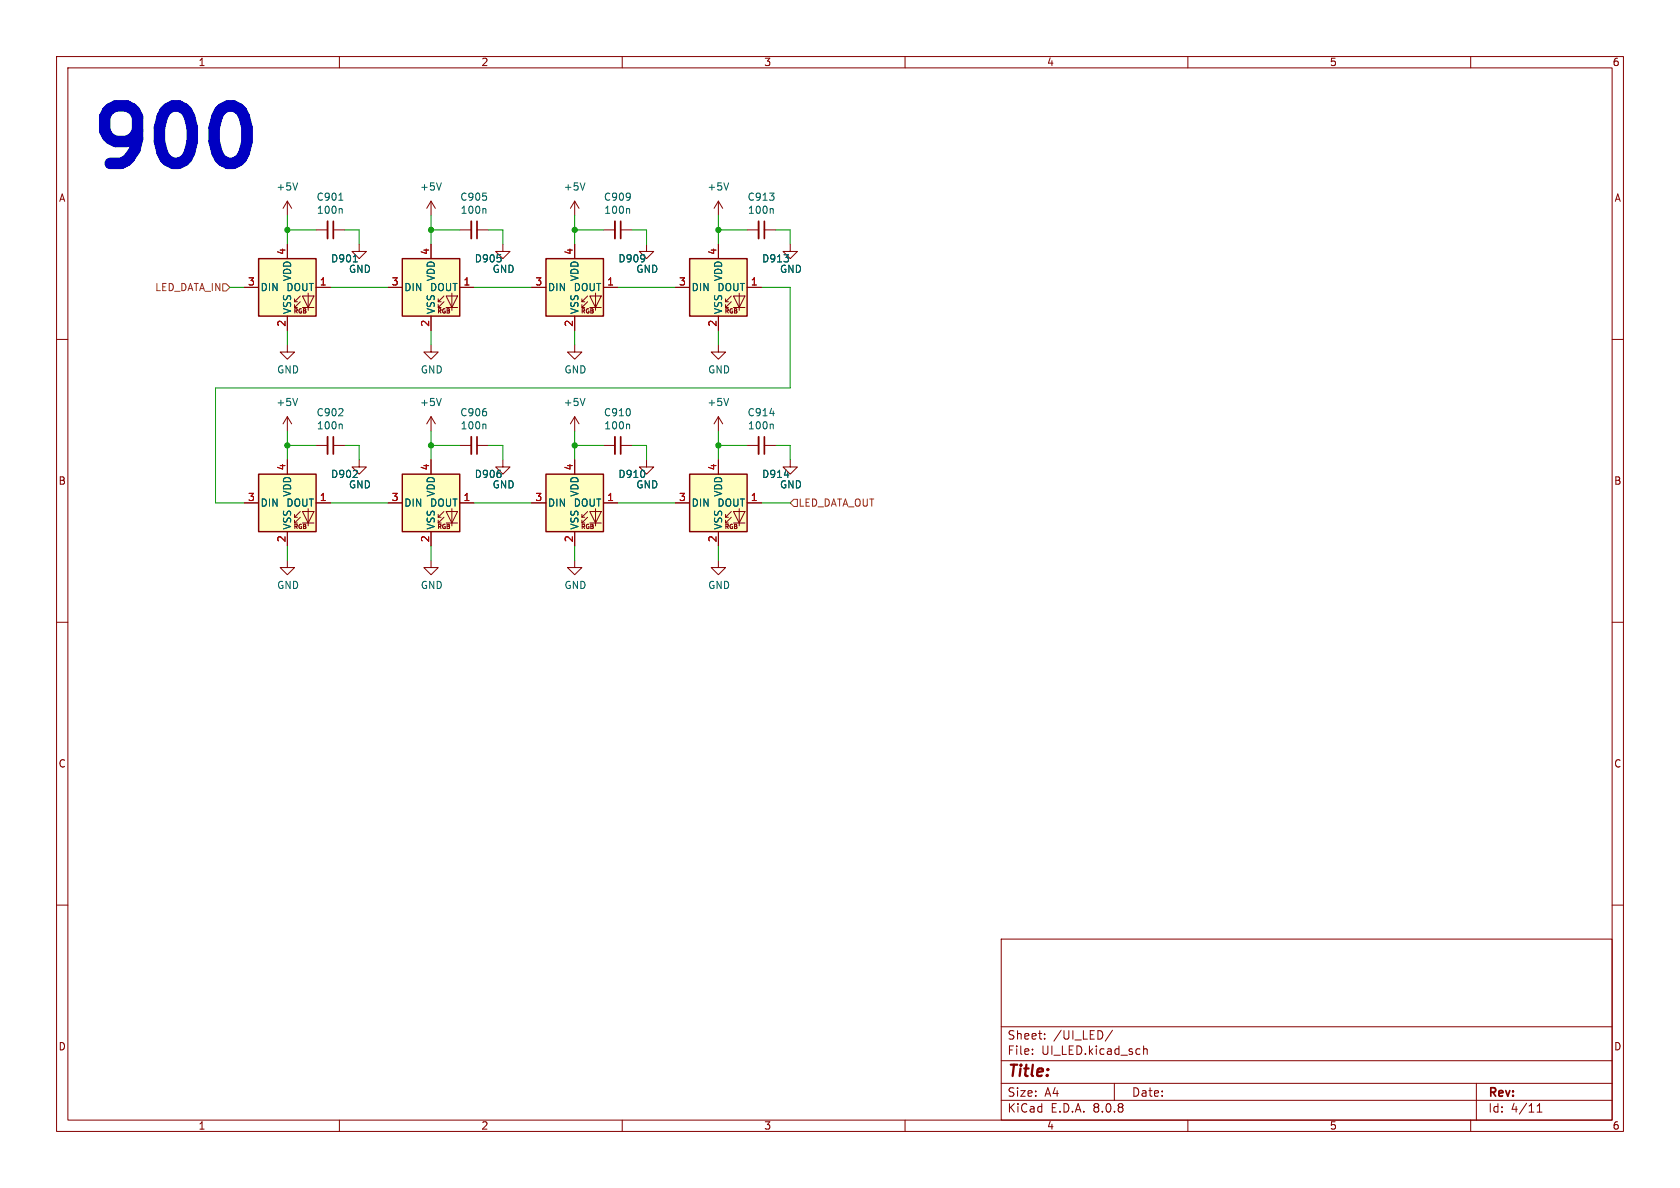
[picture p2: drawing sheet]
<svg xmlns="http://www.w3.org/2000/svg" width="297mm" height="210mm" viewBox="0 0 297 210" stroke-linecap="round" stroke-linejoin="round" font-family="sans-serif">
<g fill="none" stroke="#840000" stroke-width=".18">
<path d="M10 10h277v190h-277zM12 12h273v186h-273zM60 10v2M110 10v2M160 10v2M210 10v2M260 10v2M101.6 35.6l-.8 1.2M101.6 35.6v2.5M101.6 35.6l.8 1.2M88.9 43.2v1.3h1.3l-1.3 1.2-1.3-1.2h1.3M10 60h2"/>
<path d="M285 60h2M10 110h2M285 110h2M10 160h2M177 166h108v32h-108zM285 160h2M60 198v2M110 198v2M160 198v2M177 194.5h108M177 191.5h108M177 187.5h108"/>
<path d="M177 181.5h108M182.5 186.3v.1M182.5 185.5v.1M184.7 183.6v.1M184.7 182.8v.1M196.7 182.1l-1.3 2M197 191.5v3M202.2 184.9v1.5M202.2 185.5l.2-.1 .3 .1 .1 .9M210 198v2M260 198v2M261 191.5v6.5"/>
<path d="M271.7 196.6h.9M271.7 195.5l.5-.4v1.5"/>
</g>
<path d="M103.4 32.3l-.4 1.3" fill="none" stroke="#006464" stroke-width=".18"/>
<path d="M96.5 45.7h10.2v10.2h-10.2z" fill="#ffffc2"/>
<g fill="none" stroke="#840000" stroke-width=".18">
<path d="M127 35.6l-.8 1.2M127 35.6v2.5M127 35.6l.8 1.2M94 50.8h2.5M101.6 43.2v2.5M101.6 55.9v2.5M102.9 54.4h.5M102.9 53.3h.5M103.9 53.3l-1 1.1v-.6M103.9 52.3l-1 1v-.5M104.3 52.3h2l-1 2.1zM104.3 54.4h2"/>
<path d="M105.3 51.8v3.1M106.7 50.8h2.5M114.3 43.2v1.3h1.3l-1.3 1.2-1.3-1.2h1.3M132.1 40.6h2M135.1 40.6h2.1M101.6 61v1.2h1.3l-1.3 1.3-1.3-1.3h1.3M101.6 73.7v2.5M101.6 73.7l-.8 1.2M101.6 73.7l.8 1.2"/>
</g>
<path d="M96.5 45.7h10.2v10.2h-10.2z" fill="none" stroke="#840000" stroke-width=".25"/>
<path d="M128.8 32.3l-.4 1.3M136.5 36.9l.2 .1v.7M103.4 70.4l-.4 1.3" fill="none" stroke="#006464" stroke-width=".18"/>
<path d="M134.1 39.1v3.1" fill="none" stroke="#840000" stroke-width=".33"/>
<path d="M135.1 39.1v3.1" fill="none" stroke="#840000" stroke-width=".3"/>
<path d="M121.9 83.8h10.2v10.2h-10.2z" fill="#ffffc2"/>
<g fill="none" stroke="#840000" stroke-width=".18">
<path d="M127 61v1.2h1.3l-1.3 1.3-1.3-1.3h1.3M127 73.7v2.5M127 73.7l-.8 1.2M127 73.7l.8 1.2M119.4 88.9h2.5M127 81.3v2.5M127 94v2.5M128.3 92.5h.5M128.3 91.4h.5M129.3 91.4l-1 1.1v-.6M129.3 90.4l-1 1v-.5M129.7 90.4h2l-1 2.1z"/>
<path d="M129.7 92.5h2M130.7 89.9v3.1M132.1 88.9h2.5"/>
</g>
<path d="M121.9 83.8h10.2v10.2h-10.2z" fill="none" stroke="#840000" stroke-width=".25"/>
<path d="M128.8 70.4l-.4 1.3M138.7 84h.7" fill="none" stroke="#006464" stroke-width=".18"/>
<path d="M121.9 45.7h10.2v10.2h-10.2z" fill="#ffffc2"/>
<g fill="none" stroke="#840000" stroke-width=".18">
<path d="M55.9 40.6h2M58.9 40.6h2.1M106.7 40.6h2M109.7 40.6h2.1M119.4 50.8h2.5M127 43.2v2.5M127 55.9v2.5M128.3 54.4h.5M128.3 53.3h.5M129.3 53.3l-1 1.1v-.6M129.3 52.3l-1 1v-.5M129.7 52.3h2l-1 2.1z"/>
<path d="M129.7 54.4h2M130.7 51.8v3.1M132.1 50.8h2.5M139.7 43.2v1.3h1.3l-1.3 1.2-1.3-1.2h1.3M106.7 78.7h2M109.7 78.7h2.1M132.1 78.7h2M135.1 78.7h2.1M114.3 81.3v1.3h1.3l-1.3 1.2-1.3-1.2h1.3M139.7 81.3v1.3h1.3l-1.3 1.2-1.3-1.2h1.3"/>
</g>
<path d="M121.9 45.7h10.2v10.2h-10.2z" fill="none" stroke="#840000" stroke-width=".25"/>
<path d="M57.9 39.1v3.1M108.7 39.1v3.1M108.7 77.2v3.1M134.1 77.2v3.1" fill="none" stroke="#840000" stroke-width=".33"/>
<path d="M58.9 39.1v3.1M109.7 39.1v3.1M109.7 77.2v3.1M135.1 77.2v3.1" fill="none" stroke="#840000" stroke-width=".3"/>
<path d="M59.9 35.4h.7M60.3 36.9l.2 .1v.7M111.1 36.9l.2 .1v.7M111.1 75l.2 .1v.7M136.1 73.1h.8M136.5 75l.2 .1v.7" fill="none" stroke="#006464" stroke-width=".18"/>
<path d="M45.7 45.7h10.2v10.2h-10.2z" fill="#ffffc2"/>
<g fill="none" stroke="#840000" stroke-width=".18">
<path d="M50.8 35.6v2.5M50.8 35.6l-.8 1.2M50.8 35.6l.8 1.2M76.2 35.6l-.8 1.2M76.2 35.6v2.5M76.2 35.6l.8 1.2M43.2 50.8h2.5M50.8 43.2v2.5M50.8 55.9v2.5M52.1 54.4h.5M52.1 53.3h.5M53.1 53.3l-1 1.1v-.6"/>
<path d="M53.1 52.3l-1 1v-.5M53.5 52.3h2l-1 2.1zM53.5 54.4h2M54.5 51.8v3.1M55.9 50.8h2.5M63.5 43.2v1.3h1.3l-1.3 1.2-1.3-1.2h1.3M81.3 40.6h2M84.3 40.6h2.1M50.8 61v1.2h1.3l-1.3 1.3-1.3-1.3h1.3M50.8 73.7v2.5M50.8 73.7l-.8 1.2M50.8 73.7l.8 1.2"/>
<path d="M76.2 61v1.2h1.3l-1.3 1.3-1.3-1.3h1.3M76.2 73.7v2.5M76.2 73.7l-.8 1.2M76.2 73.7l.8 1.2"/>
</g>
<path d="M45.7 45.7h10.2v10.2h-10.2z" fill="none" stroke="#840000" stroke-width=".25"/>
<path d="M52.6 32.3l-.4 1.3M78 32.3l-.4 1.3M85.7 36.9l.2 .1v.7M62.5 46.3h.7M52.6 70.4l-.4 1.3M78 70.4l-.4 1.3" fill="none" stroke="#006464" stroke-width=".18"/>
<path d="M83.3 39.1v3.1" fill="none" stroke="#840000" stroke-width=".33"/>
<path d="M84.3 39.1v3.1" fill="none" stroke="#840000" stroke-width=".3"/>
<path d="M71.1 45.7h10.2v10.2h-10.2z" fill="#ffffc2"/>
<g fill="none" stroke="#840000" stroke-width=".18">
<path d="M68.6 50.8h2.5M76.2 43.2v2.5M76.2 55.9v2.5M77.5 54.4h.5M77.5 53.3h.5M78.5 53.3l-1 1.1v-.6M78.5 52.3l-1 1v-.5M78.9 52.3h2l-1 2.1zM78.9 54.4h2M79.9 51.8v3.1M81.3 50.8h2.5M55.9 78.7h2"/>
<path d="M58.9 78.7h2.1M76.2 99.1v1.2h1.3l-1.3 1.3-1.3-1.3h1.3"/>
</g>
<path d="M71.1 45.7h10.2v10.2h-10.2z" fill="none" stroke="#840000" stroke-width=".25"/>
<path d="M57.9 77.2v3.1" fill="none" stroke="#840000" stroke-width=".33"/>
<path d="M58.9 77.2v3.1" fill="none" stroke="#840000" stroke-width=".3"/>
<path d="M60.3 75l.2 .1v.7" fill="none" stroke="#006464" stroke-width=".18"/>
<path d="M45.7 83.8h10.2v10.2h-10.2z" fill="#ffffc2"/>
<g fill="none" stroke="#840000" stroke-width=".18">
<path d="M43.2 88.9h2.5M50.8 99.1v1.2h1.3l-1.3 1.3-1.3-1.3h1.3M50.8 81.3v2.5M50.8 94v2.5M52.1 92.5h.5M52.1 91.4h.5M53.1 91.4l-1 1.1v-.6M53.1 90.4l-1 1v-.5M53.5 90.4h2l-1 2.1zM53.5 92.5h2M54.5 89.9v3.1M55.9 88.9h2.5"/>
<path d="M63.5 81.3v1.3h1.3l-1.3 1.2-1.3-1.2h1.3M88.9 81.3v1.3h1.3l-1.3 1.2-1.3-1.2h1.3"/>
</g>
<path d="M45.7 83.8h10.2v10.2h-10.2z" fill="none" stroke="#840000" stroke-width=".25"/>
<path d="M96.5 83.8h10.2v10.2h-10.2z" fill="#ffffc2"/>
<g fill="none" stroke="#840000" stroke-width=".18">
<path d="M81.3 78.7h2M84.3 78.7h2.1M94 88.9h2.5M101.6 99.1v1.2h1.3l-1.3 1.3-1.3-1.3h1.3M101.6 81.3v2.5M101.6 94v2.5M102.9 92.5h.5M102.9 91.4h.5M103.9 91.4l-1 1.1v-.6M103.9 90.4l-1 1v-.5M104.3 90.4h2l-1 2.1zM104.3 92.5h2"/>
<path d="M105.3 89.9v3.1M106.7 88.9h2.5M127 99.1v1.2h1.3l-1.3 1.3-1.3-1.3h1.3"/>
</g>
<path d="M96.5 83.8h10.2v10.2h-10.2z" fill="none" stroke="#840000" stroke-width=".25"/>
<path d="M83.3 77.2v3.1" fill="none" stroke="#840000" stroke-width=".33"/>
<path d="M84.3 77.2v3.1" fill="none" stroke="#840000" stroke-width=".3"/>
<path d="M85.7 75l.2 .1v.7" fill="none" stroke="#006464" stroke-width=".18"/>
<path d="M71.1 83.8h10.2v10.2h-10.2z" fill="#ffffc2"/>
<g fill="none" stroke="#840000" stroke-width=".18">
<path d="M43.2 50.8h2.5M50.8 43.2v2.5M50.8 55.9v2.5M55.9 50.8h2.5M68.6 50.8h2.5M76.2 43.2v2.5M76.2 55.9v2.5M81.3 50.8h2.5M94 50.8h2.5M101.6 43.2v2.5M101.6 55.9v2.5M106.7 50.8h2.5"/>
<path d="M119.4 50.8h2.5M127 43.2v2.5M127 55.9v2.5M132.1 50.8h2.5M43.2 88.9h2.5M50.8 81.3v2.5M50.8 94v2.5M55.9 88.9h2.5M68.6 88.9h2.5M76.2 81.3v2.5M76.2 94v2.5M77.5 92.5h.5"/>
<path d="M77.5 91.4h.5M78.5 91.4l-1 1.1v-.6M78.5 90.4l-1 1v-.5M78.9 90.4h2l-1 2.1zM78.9 92.5h2M79.9 89.9v3.1M81.3 88.9h2.5M94 88.9h2.5M101.6 81.3v2.5M101.6 94v2.5M106.7 88.9h2.5M119.4 88.9h2.5"/>
<path d="M127 81.3v2.5M127 94v2.5M132.1 88.9h2.5"/>
</g>
<path d="M71.1 83.8h10.2v10.2h-10.2z" fill="none" stroke="#840000" stroke-width=".25"/>
<path d="M39.4 50.2h.6l.6 .6-.6 .6h-.6zM140.3 88.3h.7v1.2h-.7l-.6-.6z" fill="none" stroke="#725600" stroke-width=".18"/>
<path d="M43.2 20.7l.5 1.9v2.4l-.5 1.9" fill="none" stroke="#0000c2" stroke-width="2"/>
<g fill="none" stroke="#009600" stroke-width=".18">
<path d="M50.8 38.1v5.1M76.2 38.1v5.1M101.6 38.1v5.1M127 38.1v5.1M40.6 50.8h2.6M50.8 58.4v2.6M50.8 40.6h5.1M58.4 50.8h10.2M61 40.6h2.5v2.6M76.2 58.4v2.6M76.2 40.6h5.1M83.8 50.8h10.2"/>
<path d="M86.4 40.6h2.5v2.6M101.6 40.6h5.1M101.6 58.4v2.6M109.2 50.8h10.2M111.8 40.6h2.5v2.6M127 40.6h5.1M127 58.4v2.6M134.6 50.8h5.1v17.8h-101.6v20.3h5.1M137.2 40.6h2.5v2.6M50.8 76.2v5.1M50.8 78.7h5.1M61 78.7h2.5v2.6"/>
<path d="M76.2 76.2v5.1M76.2 78.7h5.1M86.4 78.7h2.5v2.6M101.6 78.7h5.1M101.6 76.2v5.1M111.8 78.7h2.5v2.6M127 78.7h5.1M127 76.2v5.1M137.2 78.7h2.5v2.6M50.8 96.5v2.6M58.4 88.9h10.2M76.2 96.5v2.6"/>
<path d="M83.8 88.9h10.2M101.6 96.5v2.6M109.2 88.9h10.2M127 96.5v2.6M134.6 88.9h5.1"/>
</g>
<path d="M62.5 46.3h.7M138.7 84h.7" fill="none" stroke="#006464" stroke-width=".18"/>
<g fill="#009600" stroke="#009600" stroke-width=".18">
<circle cx="76.2" cy="78.7" r=".46"/>
<circle cx="50.8" cy="78.7" r=".46"/>
<circle cx="101.6" cy="40.6" r=".46"/>
<circle cx="101.6" cy="78.7" r=".46"/>
<circle cx="127" cy="40.6" r=".46"/>
<circle cx="127" cy="78.7" r=".46"/>
<circle cx="76.2" cy="40.6" r=".46"/>
<circle cx="50.8" cy="40.6" r=".46"/>
</g>
<text font-size="14.2" fill="#0000c2" x="15.2" y="30.2">900</text>
<text font-size="2.8" fill="#840000" x="178" y="190.9">Title:</text>
<g font-size="2.1" fill="#840000">
<text x="178" y="184">Sheet:</text>
<text x="186.2" y="184">/UI_LED/</text>
<text x="178" y="186.7">File:</text>
<text x="184.1" y="186.7">UI_LED.kicad_sch</text>
<text x="178" y="196.9">KiCad</text>
<text x="178" y="194.1">Size:</text>
<text x="184.7" y="194.1">A4</text>
<text x="185.7" y="196.9">E.D.A.</text>
<text x="193.3" y="196.9">8.0.8</text>
<text x="200" y="194.1">Date:</text>
<text x="263" y="194.3">Rev:</text>
<text x="263" y="196.9">Id:</text>
<text x="267.1" y="196.9">4/11</text>
</g>
<g font-size="1.8" fill="#840000">
<text x="35" y="11.9">1</text>
<text x="85" y="11.9">2</text>
<text x="135" y="11.9">3</text>
<text x="185" y="11.9">4</text>
<text x="235" y="11.9">5</text>
<text x="285" y="11.9">6</text>
<text x="10.3" y="35.9">A</text>
<text x="285.3" y="35.9">A</text>
<text x="10.3" y="85.9">B</text>
<text x="285.3" y="85.9">B</text>
<text x="10.3" y="135.9">C</text>
<text x="285.3" y="135.9">C</text>
<text x="10.3" y="185.9">D</text>
<text x="285.3" y="185.9">D</text>
<text x="35" y="199.9">1</text>
<text x="85" y="199.9">2</text>
<text x="135" y="199.9">3</text>
<text x="185" y="199.9">4</text>
<text x="235" y="199.9">5</text>
<text x="285" y="199.9">6</text>
</g>
<g font-size="1.8" fill="#006464">
<text x="48.8" y="33.9">+5V</text>
<text x="55.9" y="35.7">C901</text>
<text x="74.2" y="33.9">+5V</text>
<text x="81.3" y="35.7">C905</text>
<text x="99.6" y="33.9">+5V</text>
<text x="106.7" y="35.7">C909</text>
<text x="125" y="33.9">+5V</text>
<text x="132.1" y="35.7">C913</text>
<text x="55.9" y="38">100n</text>
<text x="81.3" y="38">100n</text>
<text x="106.7" y="38">100n</text>
<text x="132.1" y="38">100n</text>
<text x="58.4" y="46.6">D901</text>
<text x="83.8" y="46.6">D905</text>
<text x="109.2" y="46.6">D909</text>
<text x="134.6" y="46.6">D913</text>
<text x="46" y="51.7">DIN</text>
<text x="50.5" y="51.7">DOUT</text>
<text x="51.7" y="49.8" transform="rotate(-90 51.7 49.8)">VDD</text>
<text x="61.6" y="48.4">GND</text>
<text x="71.4" y="51.7">DIN</text>
<text x="75.9" y="51.7">DOUT</text>
<text x="77.1" y="49.8" transform="rotate(-90 77.1 49.8)">VDD</text>
<text x="87" y="48.4">GND</text>
<text x="96.8" y="51.7">DIN</text>
<text x="101.3" y="51.7">DOUT</text>
<text x="102.5" y="49.8" transform="rotate(-90 102.5 49.8)">VDD</text>
<text x="112.4" y="48.4">GND</text>
<text x="122.2" y="51.7">DIN</text>
<text x="126.7" y="51.7">DOUT</text>
<text x="127.9" y="49.8" transform="rotate(-90 127.9 49.8)">VDD</text>
<text x="137.8" y="48.4">GND</text>
<text x="51.7" y="55.6" transform="rotate(-90 51.7 55.6)">VSS</text>
<text x="77.1" y="55.6" transform="rotate(-90 77.1 55.6)">VSS</text>
<text x="102.5" y="55.6" transform="rotate(-90 102.5 55.6)">VSS</text>
<text x="127.9" y="55.6" transform="rotate(-90 127.9 55.6)">VSS</text>
<text x="48.8" y="72">+5V</text>
<text x="48.9" y="66.2">GND</text>
<text x="74.2" y="72">+5V</text>
<text x="74.3" y="66.2">GND</text>
<text x="99.6" y="72">+5V</text>
<text x="99.7" y="66.2">GND</text>
<text x="125" y="72">+5V</text>
<text x="125.1" y="66.2">GND</text>
<text x="55.9" y="73.8">C902</text>
<text x="55.9" y="76.1">100n</text>
<text x="81.3" y="73.8">C906</text>
<text x="81.3" y="76.1">100n</text>
<text x="106.7" y="73.8">C910</text>
<text x="106.7" y="76.1">100n</text>
<text x="132.1" y="73.8">C914</text>
<text x="132.1" y="76.1">100n</text>
<text x="46" y="89.8">DIN</text>
<text x="50.5" y="89.8">DOUT</text>
<text x="51.7" y="87.9" transform="rotate(-90 51.7 87.9)">VDD</text>
<text x="58.4" y="84.7">D902</text>
<text x="61.6" y="86.5">GND</text>
<text x="71.4" y="89.8">DIN</text>
<text x="75.9" y="89.8">DOUT</text>
<text x="77.1" y="87.9" transform="rotate(-90 77.1 87.9)">VDD</text>
<text x="83.8" y="84.7">D906</text>
<text x="87" y="86.5">GND</text>
<text x="96.8" y="89.8">DIN</text>
<text x="101.3" y="89.8">DOUT</text>
<text x="102.5" y="87.9" transform="rotate(-90 102.5 87.9)">VDD</text>
<text x="109.2" y="84.7">D910</text>
<text x="112.4" y="86.5">GND</text>
<text x="122.2" y="89.8">DIN</text>
<text x="126.7" y="89.8">DOUT</text>
<text x="127.9" y="87.9" transform="rotate(-90 127.9 87.9)">VDD</text>
<text x="134.6" y="84.7">D914</text>
<text x="137.8" y="86.5">GND</text>
<text x="51.7" y="93.7" transform="rotate(-90 51.7 93.7)">VSS</text>
<text x="77.1" y="93.7" transform="rotate(-90 77.1 93.7)">VSS</text>
<text x="102.5" y="93.7" transform="rotate(-90 102.5 93.7)">VSS</text>
<text x="127.9" y="93.7" transform="rotate(-90 127.9 93.7)">VSS</text>
<text x="48.9" y="104.3">GND</text>
<text x="74.3" y="104.3">GND</text>
<text x="99.7" y="104.3">GND</text>
<text x="125.1" y="104.3">GND</text>
</g>
<g font-size="1.8" fill="#a90000">
<text x="50.5" y="45.2" transform="rotate(-90 50.5 45.2)">4</text>
<text x="75.9" y="45.2" transform="rotate(-90 75.9 45.2)">4</text>
<text x="101.3" y="45.2" transform="rotate(-90 101.3 45.2)">4</text>
<text x="126.7" y="45.2" transform="rotate(-90 126.7 45.2)">4</text>
<text x="43.7" y="50.5">3</text>
<text x="56.4" y="50.5">1</text>
<text x="69.1" y="50.5">3</text>
<text x="81.8" y="50.5">1</text>
<text x="94.5" y="50.5">3</text>
<text x="107.2" y="50.5">1</text>
<text x="119.9" y="50.5">3</text>
<text x="132.6" y="50.5">1</text>
<text x="50.5" y="57.9" transform="rotate(-90 50.5 57.9)">2</text>
<text x="75.9" y="57.9" transform="rotate(-90 75.9 57.9)">2</text>
<text x="101.3" y="57.9" transform="rotate(-90 101.3 57.9)">2</text>
<text x="126.7" y="57.9" transform="rotate(-90 126.7 57.9)">2</text>
<text x="50.5" y="83.3" transform="rotate(-90 50.5 83.3)">4</text>
<text x="75.9" y="83.3" transform="rotate(-90 75.9 83.3)">4</text>
<text x="101.3" y="83.3" transform="rotate(-90 101.3 83.3)">4</text>
<text x="126.7" y="83.3" transform="rotate(-90 126.7 83.3)">4</text>
<text x="43.7" y="88.6">3</text>
<text x="56.4" y="88.6">1</text>
<text x="69.1" y="88.6">3</text>
<text x="81.8" y="88.6">1</text>
<text x="94.5" y="88.6">3</text>
<text x="107.2" y="88.6">1</text>
<text x="119.9" y="88.6">3</text>
<text x="132.6" y="88.6">1</text>
<text x="50.5" y="96" transform="rotate(-90 50.5 96)">2</text>
<text x="75.9" y="96" transform="rotate(-90 75.9 96)">2</text>
<text x="101.3" y="96" transform="rotate(-90 101.3 96)">2</text>
<text x="126.7" y="96" transform="rotate(-90 126.7 96)">2</text>
</g>
<g font-size="1.8" fill="#725600">
<text x="27.3" y="51.7">LED_DATA_IN</text>
<text x="141.1" y="89.8">LED_DATA_OUT</text>
</g>
<g font-size="1.1" fill="#840000">
<text x="51.9" y="55.5">RGB</text>
<text x="77.3" y="55.5">RGB</text>
<text x="102.7" y="55.5">RGB</text>
<text x="128.1" y="55.5">RGB</text>
<text x="51.9" y="93.6">RGB</text>
<text x="77.3" y="93.6">RGB</text>
<text x="102.7" y="93.6">RGB</text>
<text x="128.1" y="93.6">RGB</text>
</g>
</svg>
